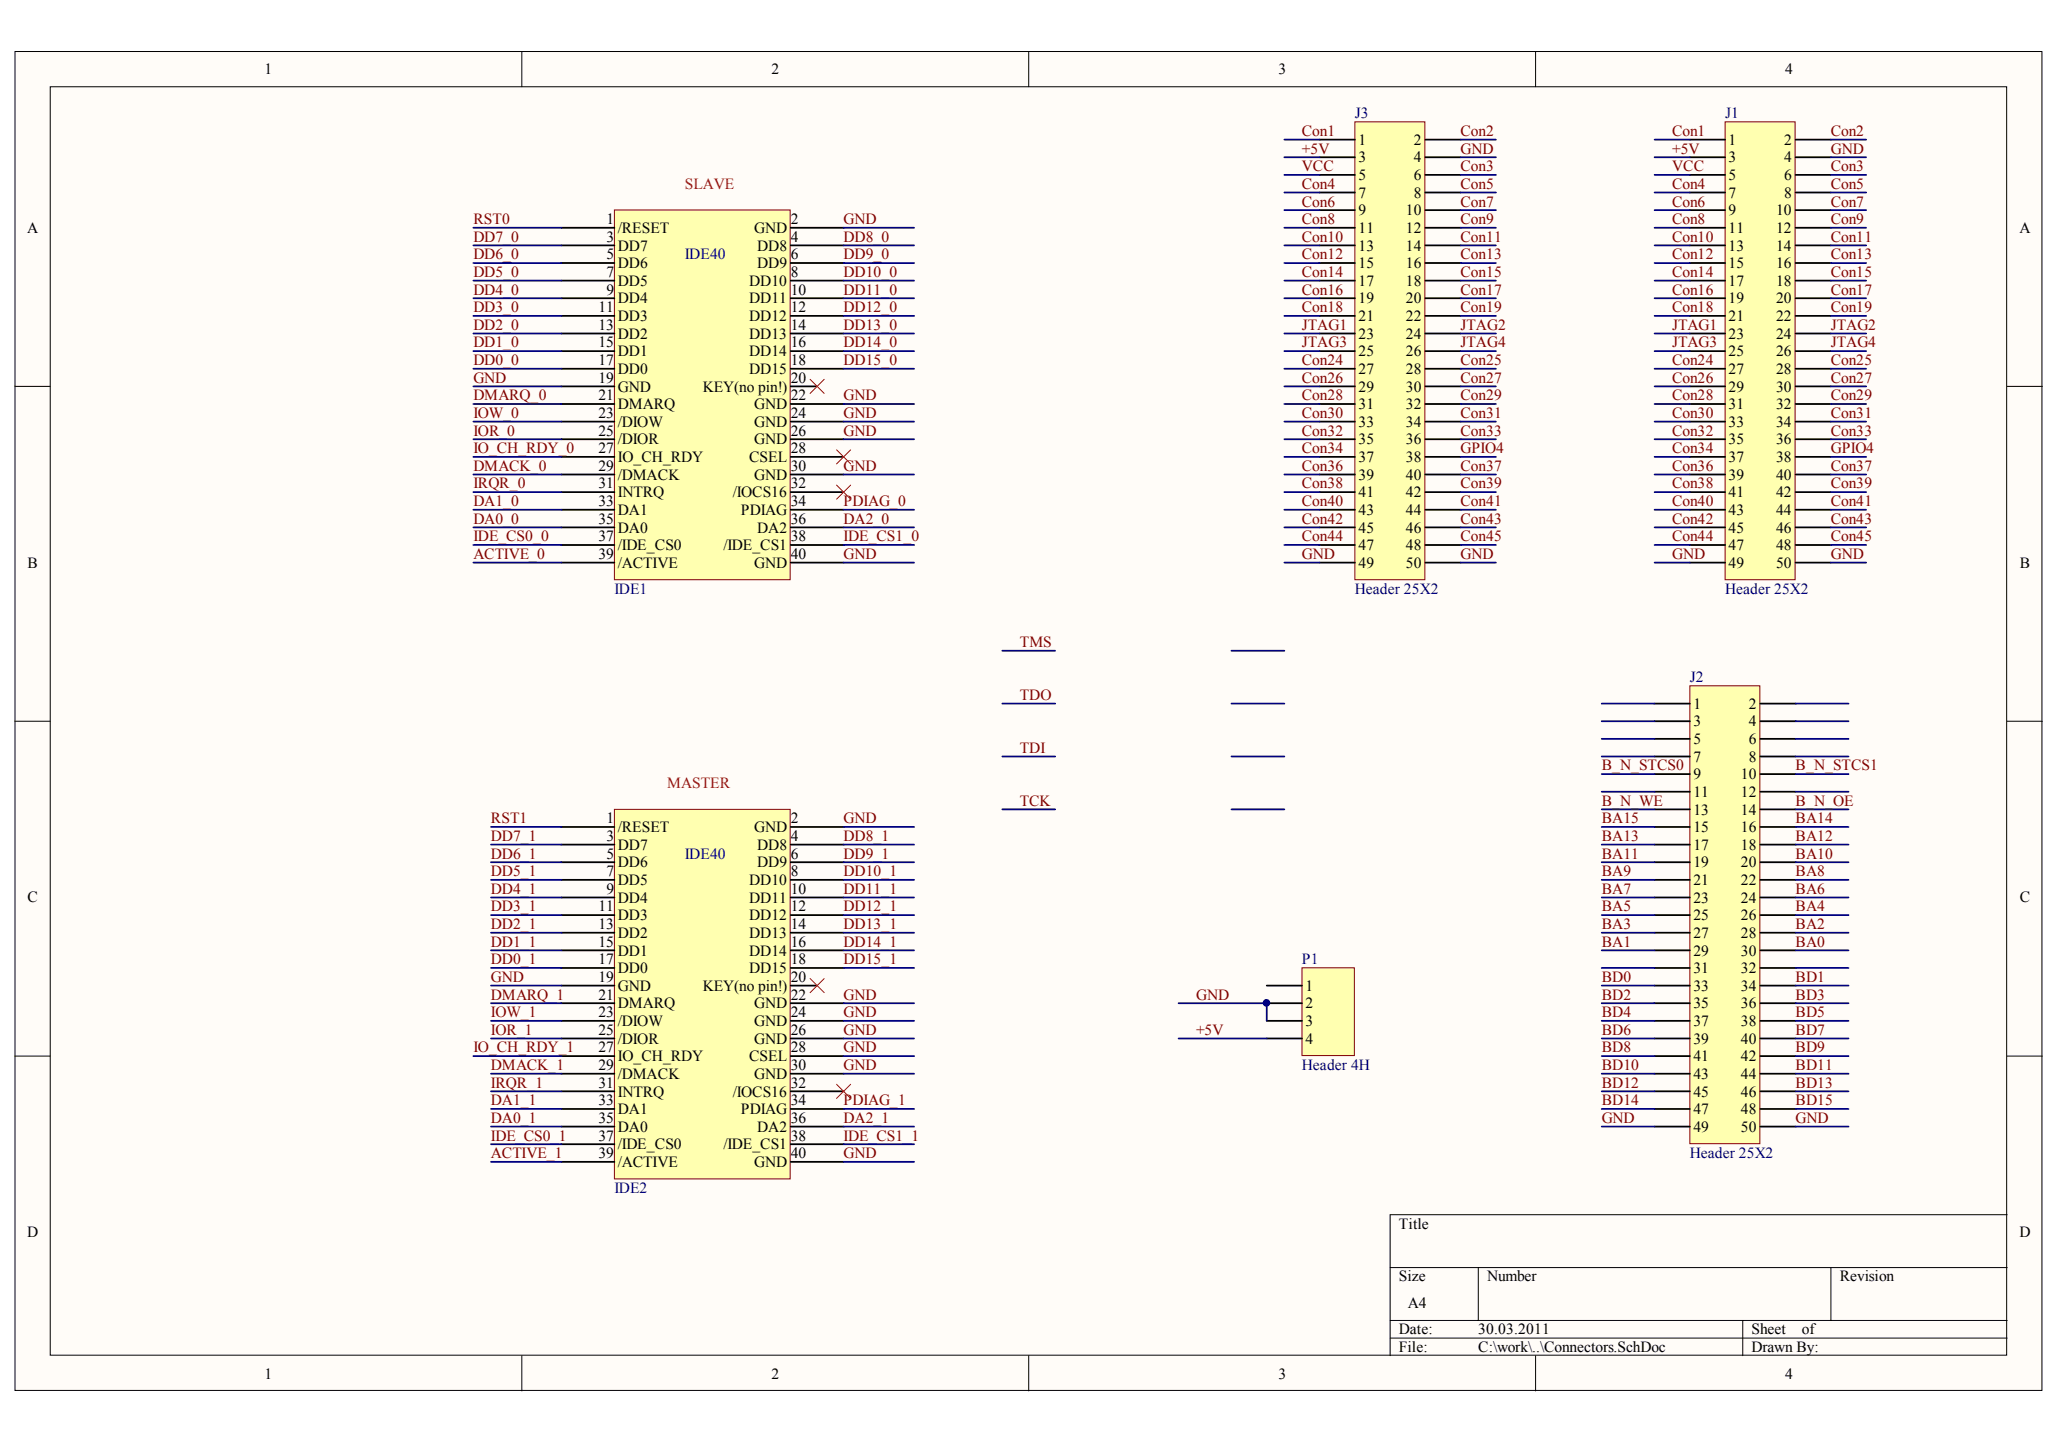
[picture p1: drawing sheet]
<svg xmlns="http://www.w3.org/2000/svg" width="291mm" height="204mm" viewBox="0 0 291 204" stroke-linecap="round" stroke-linejoin="round" font-family="sans-serif">
<g fill="#fffcf8" stroke="#000" stroke-width=".14">
<path d="M2.1 7.3h286v188.9h-286z"/>
<path d="M7.1 12.2h276v179h-276z"/>
</g>
<g fill="none" stroke="#000" stroke-width=".14">
<path d="M73.6 7.3v4.9M145.1 7.3v4.9M216.6 7.3v4.9M2.1 54.5h5M283.2 54.5h4.9M2.1 101.8h5M283.2 101.8h4.9M2.1 149h5M283.2 149h4.9M196.1 178.9h87.1M208.6 178.9v7.4M258.3 178.9v7.4"/>
<path d="M283.2 171.4h-87.1v19.9M73.6 191.3v5M145.1 191.3v5M196.1 186.3h87.1M196.1 188.8h87.1M216.6 191.3v5M245.9 186.3v5"/>
</g>
<path d="M86.7 114.2h24.8v52.2h-24.8z" fill="#ffffb0" stroke="#800000" stroke-width=".14"/>
<g fill="none" stroke="#000" stroke-width=".25">
<path d="M79.2 116.7h7.5M79.2 119.2h7.5M111.6 116.7h7.4M111.6 119.2h7.4M79.2 121.7h7.5M79.2 124.2h7.5M79.2 126.6h7.5M79.2 129.1h7.5M79.2 131.6h7.5M79.2 134.1h7.5M79.2 136.6h7.5M79.2 139.1h7.5"/>
<path d="M111.6 121.7h7.4M111.6 124.2h7.4M111.6 126.6h7.4M111.6 129.1h7.4M111.6 131.6h7.4M111.6 134.1h7.4M111.6 136.6h7.4M111.6 139.1h3.7M79.2 141.6h7.5M79.2 144.1h7.5M79.2 146.5h7.5M79.2 149h7.5"/>
<path d="M79.2 151.5h7.5M79.2 154h7.5M79.2 156.5h7.5M79.2 159h7.5M111.6 141.6h7.4M111.6 144.1h7.4M111.6 146.5h7.4M111.6 149h7.4M111.6 151.5h7.4M111.6 154h7.4M111.6 156.5h7.4M111.6 159h7.4"/>
<path d="M79.2 161.5h7.5M79.2 163.9h7.5M111.6 161.5h7.4M111.6 163.9h7.4"/>
</g>
<path d="M86.7 29.6h24.8v52.2h-24.8z" fill="#ffffb0" stroke="#800000" stroke-width=".14"/>
<g fill="none" stroke="#000" stroke-width=".25">
<path d="M79.2 32.1h7.5M79.2 34.6h7.5M79.2 37.1h7.5M79.2 39.6h7.5M111.6 32.1h7.4M111.6 34.6h7.4M111.6 37.1h7.4M111.6 39.6h7.4M79.2 42.1h7.5M79.2 44.6h7.5M79.2 47.1h7.5M79.2 49.5h7.5"/>
<path d="M79.2 52h7.5M79.2 54.5h7.5M79.2 57h7.5M79.2 59.5h7.5M111.6 42.1h7.4M111.6 44.6h7.4M111.6 47.1h7.4M111.6 49.5h7.4M111.6 52h7.4M111.6 54.5h3.7M111.6 57h7.4M111.6 59.5h7.4"/>
<path d="M79.2 62h7.5M79.2 64.5h7.5M79.2 67h7.5M79.2 69.4h7.5M79.2 71.9h7.5M79.2 74.4h7.5M79.2 76.9h7.5M79.2 79.4h7.5M111.6 62h7.4M111.6 64.5h7.4M111.6 67h7.4M111.6 69.4h7.4"/>
<path d="M111.6 71.9h7.4M111.6 74.4h7.4M111.6 76.9h7.4M111.6 79.4h7.4"/>
</g>
<path d="M243.4 17.2h9.8v64.6h-9.8z" fill="#ffffb0" stroke="#800000" stroke-width=".14"/>
<g fill="none" stroke="#000" stroke-width=".25">
<path d="M238.4 19.7h5M253.3 19.7h5M238.4 22.2h5M238.4 24.7h5M238.4 27.2h5M238.4 29.7h5M238.4 32.1h5M238.4 34.6h5M238.4 37.1h5M238.4 39.6h5M253.3 22.2h5M253.3 24.7h5"/>
<path d="M253.3 27.2h5M253.3 29.7h5M253.3 32.1h5M253.3 34.6h5M253.3 37.1h5M253.3 39.6h5M238.4 42.1h5M238.4 44.6h5M238.4 47.1h5M238.4 49.5h5M238.4 52h5M238.4 54.5h5"/>
<path d="M238.4 57h5M238.4 59.5h5M253.3 42.1h5M253.3 44.6h5M253.3 47.1h5M253.3 49.5h5M253.3 52h5M253.3 54.5h5M253.3 57h5M253.3 59.5h5M238.4 62h5M238.4 64.5h5"/>
<path d="M238.4 67h5M238.4 69.4h5M238.4 71.9h5M238.4 74.4h5M238.4 76.9h5M238.4 79.4h5M253.3 62h5M253.3 64.5h5M253.3 67h5M253.3 69.4h5M253.3 71.9h5M253.3 74.4h5"/>
<path d="M253.3 76.9h5M253.3 79.4h5"/>
</g>
<path d="M238.4 96.8h9.9v64.6h-9.9z" fill="#ffffb0" stroke="#800000" stroke-width=".14"/>
<g fill="none" stroke="#000" stroke-width=".25">
<path d="M233.4 99.3h5M248.3 99.3h5M233.4 101.8h5M233.4 104.3h5M233.4 106.7h5M233.4 109.2h5M233.4 111.7h5M233.4 114.2h5M233.4 116.7h5M233.4 119.2h5M248.3 101.8h5M248.3 104.3h5"/>
<path d="M248.3 106.7h5M248.3 109.2h5M248.3 111.7h5M248.3 114.2h5M248.3 116.7h5M248.3 119.2h5M233.4 121.7h5M233.4 124.2h5M233.4 126.6h5M233.4 129.1h5M233.4 131.6h5M233.4 134.1h5"/>
<path d="M233.4 136.6h5M233.4 139.1h5M248.3 121.7h5M248.3 124.2h5M248.3 126.6h5M248.3 129.1h5M248.3 131.6h5M248.3 134.1h5M248.3 136.6h5M248.3 139.1h5M233.4 141.6h5M233.4 144.1h5"/>
<path d="M233.4 146.5h5M233.4 149h5M233.4 151.5h5M233.4 154h5M233.4 156.5h5M233.4 159h5M248.3 141.6h5M248.3 144.1h5M248.3 146.5h5M248.3 149h5M248.3 151.5h5M248.3 154h5"/>
<path d="M248.3 156.5h5M248.3 159h5"/>
</g>
<g fill="none" stroke="#000080" stroke-width=".25">
<path d="M233.4 19.7h5M258.3 19.7h5M66.8 32.1h12.4M66.8 34.6h12.4M66.8 37.1h12.4M66.8 39.6h12.4M119 32.1h10M119 34.6h10M119 37.1h10M119 39.6h10M233.4 22.2h5M233.4 24.7h5"/>
<path d="M233.4 27.2h5M233.4 29.7h5M233.4 32.1h5M233.4 34.6h5M233.4 37.1h5M233.4 39.6h5M258.3 22.2h5M258.3 24.7h5M258.3 27.2h5M258.3 29.7h5M258.3 32.1h5M258.3 34.6h5"/>
<path d="M258.3 37.1h5M258.3 39.6h5M66.8 42.1h12.4M66.8 44.6h12.4M66.8 47.1h12.4M66.8 49.5h12.4M66.8 52h12.4M66.8 54.5h12.4M66.8 57h12.4M66.8 59.5h12.4M119 42.1h10M119 44.6h10"/>
<path d="M119 49.5h10M119 57h10M233.4 42.1h5M233.4 44.6h5M233.4 47.1h5M233.4 49.5h5M233.4 52h5M233.4 54.5h5M233.4 57h5M233.4 59.5h5M258.3 42.1h5M258.3 44.6h5"/>
<path d="M258.3 47.1h5M258.3 49.5h5M258.3 52h5M258.3 54.5h5M258.3 57h5M258.3 59.5h5M66.8 62h12.4M66.8 64.5h12.4M66.8 67h12.4M66.8 69.4h12.4M66.8 71.9h12.4M66.8 74.4h12.4"/>
<path d="M66.8 76.9h12.4M119 62h10M119 67h10M119 71.9h10M119 74.4h10M119 76.9h10M233.4 62h5M233.4 64.5h5M233.4 67h5M233.4 69.4h5M233.4 71.9h5M233.4 74.4h5"/>
<path d="M233.4 76.9h5M233.4 79.4h5M258.3 62h5M258.3 64.5h5M258.3 67h5M258.3 69.4h5M258.3 71.9h5M258.3 74.4h5M258.3 76.9h5M258.3 79.4h5M226 99.3h7.4M253.3 99.3h7.5"/>
<path d="M69.3 116.7h9.9M69.3 119.2h9.9M119 116.7h10M119 119.2h10M226 101.8h7.4M226 104.3h7.4M226 106.7h7.4M226 109.2h7.4M226 111.7h7.4M226 114.2h7.4M226 116.7h7.4M226 119.2h7.4"/>
<path d="M253.3 101.8h7.5M253.3 104.3h7.5M253.3 106.7h7.5M253.3 109.2h7.5M253.3 111.7h7.5M253.3 114.2h7.5M253.3 116.7h7.5M253.3 119.2h7.5M69.3 121.7h9.9M69.3 124.2h9.9M69.3 126.6h9.9M69.3 129.1h9.9"/>
<path d="M69.3 131.6h9.9M69.3 134.1h9.9M69.3 136.6h9.9M69.3 139.1h9.9M119 121.7h10M119 124.2h10M119 126.6h10M119 129.1h10M119 134.1h10M119 136.6h10M226 121.7h7.4M226 124.2h7.4"/>
<path d="M226 126.6h7.4M226 129.1h7.4M226 131.6h7.4M226 134.1h7.4M226 136.6h7.4M226 139.1h7.4M253.3 121.7h7.5M253.3 124.2h7.5M253.3 126.6h7.5M253.3 129.1h7.5M253.3 131.6h7.5M253.3 134.1h7.5"/>
<path d="M253.3 136.6h7.5M253.3 139.1h7.5M66.8 149h12.4M69.3 141.6h9.9M69.3 144.1h9.9M69.3 146.5h9.9M69.3 151.5h9.9M69.3 154h9.9M69.3 156.5h9.9M69.3 159h9.9M119 141.6h10M119 146.5h10"/>
<path d="M119 149h10M119 151.5h10M119 156.5h10M119 159h10M226 141.6h7.4M226 144.1h7.4M226 146.5h7.4M226 149h7.4M226 151.5h7.4M226 154h7.4M226 156.5h7.4M226 159h7.4"/>
<path d="M253.3 141.6h7.5M253.3 144.1h7.5M253.3 146.5h7.5M253.3 149h7.5M253.3 151.5h7.5M253.3 154h7.5M253.3 156.5h7.5M253.3 159h7.5M69.3 161.5h9.9M119 161.5h10"/>
</g>
<path d="M118 68.4l2 2M120 68.4l-2 2" fill="none" stroke="#f00" stroke-width=".14"/>
<path d="M191.1 17.2h9.9v64.6h-9.9z" fill="#ffffb0" stroke="#800000" stroke-width=".14"/>
<g fill="none" stroke="#000" stroke-width=".25">
<path d="M186.2 19.7h4.9M201.1 19.7h5M186.2 22.2h4.9M186.2 24.7h4.9M186.2 27.2h4.9M186.2 29.7h4.9M186.2 32.1h4.9M186.2 34.6h4.9M186.2 37.1h4.9M186.2 39.6h4.9M201.1 22.2h5M201.1 24.7h5"/>
<path d="M201.1 27.2h5M201.1 29.7h5M201.1 32.1h5M201.1 34.6h5M201.1 37.1h5M201.1 39.6h5M186.2 42.1h4.9M186.2 44.6h4.9M186.2 47.1h4.9M186.2 49.5h4.9M186.2 52h4.9M186.2 54.5h4.9"/>
<path d="M186.2 57h4.9M186.2 59.5h4.9M201.1 42.1h5M201.1 44.6h5M201.1 47.1h5M201.1 49.5h5M201.1 52h5M201.1 54.5h5M201.1 57h5M201.1 59.5h5M186.2 62h4.9M186.2 64.5h4.9"/>
<path d="M186.2 67h4.9M186.2 69.4h4.9M186.2 71.9h4.9M186.2 74.4h4.9M186.2 76.9h4.9M186.2 79.4h4.9M201.1 62h5M201.1 64.5h5M201.1 67h5M201.1 69.4h5M201.1 71.9h5M201.1 74.4h5"/>
<path d="M201.1 76.9h5M201.1 79.4h5"/>
</g>
<g fill="none" stroke="#000080" stroke-width=".25">
<path d="M181.2 19.7h5M206.1 19.7h4.9M181.2 22.2h5M181.2 24.7h5M181.2 27.2h5M181.2 29.7h5M181.2 32.1h5M181.2 34.6h5M181.2 37.1h5M181.2 39.6h5M206.1 22.2h4.9M206.1 24.7h4.9"/>
<path d="M206.1 27.2h4.9M206.1 29.7h4.9M206.1 32.1h4.9M206.1 34.6h4.9M206.1 37.1h4.9M206.1 39.6h4.9M119 47.1h10M119 52h10M119 59.5h10M181.2 42.1h5M181.2 44.6h5M181.2 47.1h5"/>
<path d="M181.2 49.5h5M181.2 52h5M181.2 54.5h5M181.2 57h5M181.2 59.5h5M206.1 42.1h4.9M206.1 44.6h4.9M206.1 47.1h4.9M206.1 49.5h4.9M206.1 52h4.9M206.1 54.5h4.9M206.1 57h4.9"/>
<path d="M206.1 59.5h4.9M66.8 79.4h12.4M119 79.4h10M181.2 62h5M181.2 64.5h5M181.2 67h5M181.2 69.4h5M181.2 71.9h5M181.2 74.4h5M181.2 76.9h5M181.2 79.4h5M206.1 62h4.9"/>
<path d="M206.1 64.5h4.9M206.1 67h4.9M206.1 69.4h4.9M206.1 71.9h4.9M206.1 74.4h4.9M206.1 76.9h4.9M206.1 79.4h4.9M141.4 91.8h7.5M141.4 99.3h7.5M173.7 91.8h7.5M173.7 99.3h7.5M141.4 106.7h7.5"/>
<path d="M141.4 114.2h7.5M173.7 106.7h7.5M173.7 114.2h7.5M119 131.6h10M119 144.1h10M69.3 163.9h9.9M119 163.9h10"/>
</g>
<path d="M114.3 53.5l2 2M116.3 53.5l-2 2M118 63.5l2 2M120 63.5l-2 2M114.3 138.1l2 2M116.3 138.1l-2 2M118 153l2 2M120 153l-2 2" fill="none" stroke="#f00" stroke-width=".14"/>
<path d="M183.7 136.6h7.4v12.4h-7.4z" fill="#ffffb0" stroke="#800000" stroke-width=".14"/>
<path d="M178.7 139.1h5M178.7 141.6h5M178.7 144.1h5M178.7 146.5h5" fill="none" stroke="#000" stroke-width=".25"/>
<path d="M166.3 141.6h12.4v2.5M166.3 146.5h12.4" fill="none" stroke="#000080" stroke-width=".25"/>
<circle cx="178.7" cy="141.5" r=".47" fill="#000080" stroke="#000080" stroke-width=".14"/>
<g font-size="2.2">
<text x="37.3" y="10.5">1</text>
<text x="108.8" y="10.5">2</text>
<text x="180.3" y="10.5">3</text>
<text x="251.9" y="10.5">4</text>
<text x="191.6" y="20.4">1</text>
<text x="191.6" y="22.9">3</text>
<text x="199.5" y="20.4">2</text>
<text x="199.5" y="22.9">4</text>
<text x="243.9" y="20.4">1</text>
<text x="243.9" y="22.9">3</text>
<text x="251.7" y="20.4">2</text>
<text x="251.7" y="22.9">4</text>
<text x="191.6" y="25.4">5</text>
<text x="191.6" y="27.9">7</text>
<text x="199.5" y="25.4">6</text>
<text x="199.5" y="27.9">8</text>
<text x="243.9" y="25.4">5</text>
<text x="243.9" y="27.9">7</text>
<text x="251.7" y="25.4">6</text>
<text x="251.7" y="27.9">8</text>
<text x="3.8" y="32.8">A</text>
<text x="85.6" y="31.6">1</text>
<text x="85.6" y="34.1">3</text>
<text x="87.2" y="32.9">/RESET</text>
<text x="87.2" y="35.4">DD7</text>
<text x="106.4" y="32.9">GND</text>
<text x="106.8" y="35.4">DD8</text>
<text x="111.6" y="31.6">2</text>
<text x="111.6" y="34.1">4</text>
<text x="191.6" y="30.4">9</text>
<text x="191.6" y="32.9">11</text>
<text x="191.6" y="35.4">13</text>
<text x="198.3" y="30.4">10</text>
<text x="198.3" y="32.9">12</text>
<text x="198.3" y="35.4">14</text>
<text x="243.9" y="30.4">9</text>
<text x="243.9" y="32.9">11</text>
<text x="243.9" y="35.4">13</text>
<text x="250.6" y="30.4">10</text>
<text x="250.6" y="32.9">12</text>
<text x="250.6" y="35.4">14</text>
<text x="284.9" y="32.8">A</text>
<text x="85.6" y="36.6">5</text>
<text x="85.6" y="41.6">9</text>
<text x="85.6" y="39.1">7</text>
<text x="87.2" y="37.8">DD6</text>
<text x="87.2" y="40.3">DD5</text>
<text x="105.7" y="40.3">DD10</text>
<text x="106.8" y="37.8">DD9</text>
<text x="111.6" y="36.6">6</text>
<text x="111.6" y="39.1">8</text>
<text x="111.6" y="41.6">10</text>
<text x="191.6" y="37.8">15</text>
<text x="191.6" y="40.3">17</text>
<text x="198.3" y="37.8">16</text>
<text x="198.3" y="40.3">18</text>
<text x="243.9" y="37.8">15</text>
<text x="243.9" y="40.3">17</text>
<text x="250.6" y="37.8">16</text>
<text x="250.6" y="40.3">18</text>
<text x="84.4" y="44.1">11</text>
<text x="84.4" y="46.5">13</text>
<text x="87.2" y="42.8">DD4</text>
<text x="87.2" y="45.3">DD3</text>
<text x="87.2" y="47.8">DD2</text>
<text x="105.7" y="42.8">DD11</text>
<text x="105.7" y="45.3">DD12</text>
<text x="105.7" y="47.8">DD13</text>
<text x="111.6" y="44.1">12</text>
<text x="111.6" y="46.5">14</text>
<text x="191.6" y="42.8">19</text>
<text x="191.6" y="45.3">21</text>
<text x="191.6" y="47.8">23</text>
<text x="198.3" y="42.8">20</text>
<text x="198.3" y="45.3">22</text>
<text x="198.3" y="47.8">24</text>
<text x="243.9" y="42.8">19</text>
<text x="243.9" y="45.3">21</text>
<text x="243.9" y="47.8">23</text>
<text x="250.6" y="42.8">20</text>
<text x="250.6" y="45.3">22</text>
<text x="250.6" y="47.8">24</text>
<text x="84.4" y="49">15</text>
<text x="84.4" y="51.5">17</text>
<text x="87.2" y="50.3">DD1</text>
<text x="87.2" y="52.8">DD0</text>
<text x="105.7" y="50.3">DD14</text>
<text x="105.7" y="52.8">DD15</text>
<text x="111.6" y="49">16</text>
<text x="111.6" y="51.5">18</text>
<text x="191.6" y="50.3">25</text>
<text x="191.6" y="52.8">27</text>
<text x="198.3" y="50.3">26</text>
<text x="198.3" y="52.8">28</text>
<text x="243.9" y="50.3">25</text>
<text x="243.9" y="52.8">27</text>
<text x="250.6" y="50.3">26</text>
<text x="250.6" y="52.8">28</text>
<text x="84.4" y="54">19</text>
<text x="84.4" y="56.5">21</text>
<text x="84.4" y="59">23</text>
<text x="87.2" y="55.3">GND</text>
<text x="87.2" y="57.7">DMARQ</text>
<text x="99.2" y="55.3">KEY(no pin!)</text>
<text x="106.4" y="57.7">GND</text>
<text x="111.6" y="54">20</text>
<text x="111.6" y="56.5">22</text>
<text x="111.6" y="59">24</text>
<text x="191.6" y="55.3">29</text>
<text x="191.6" y="57.7">31</text>
<text x="198.3" y="55.3">30</text>
<text x="198.3" y="57.7">32</text>
<text x="243.9" y="55.3">29</text>
<text x="243.9" y="57.7">31</text>
<text x="250.6" y="55.3">30</text>
<text x="250.6" y="57.7">32</text>
<text x="84.4" y="61.5">25</text>
<text x="84.4" y="64">27</text>
<text x="87.2" y="60.2">/DIOW</text>
<text x="87.2" y="62.7">/DIOR</text>
<text x="87.2" y="65.2">IO_CH_RDY</text>
<text x="105.7" y="65.2">CSEL</text>
<text x="106.4" y="60.2">GND</text>
<text x="106.4" y="62.7">GND</text>
<text x="111.6" y="61.5">26</text>
<text x="111.6" y="64">28</text>
<text x="191.6" y="60.2">33</text>
<text x="191.6" y="62.7">35</text>
<text x="191.6" y="65.2">37</text>
<text x="198.3" y="60.2">34</text>
<text x="198.3" y="62.7">36</text>
<text x="198.3" y="65.2">38</text>
<text x="243.9" y="60.2">33</text>
<text x="243.9" y="62.7">35</text>
<text x="243.9" y="65.2">37</text>
<text x="250.6" y="60.2">34</text>
<text x="250.6" y="62.7">36</text>
<text x="250.6" y="65.2">38</text>
<text x="84.4" y="66.4">29</text>
<text x="84.4" y="68.9">31</text>
<text x="84.4" y="71.4">33</text>
<text x="87.2" y="67.7">/DMACK</text>
<text x="87.2" y="70.2">INTRQ</text>
<text x="103.4" y="70.2">/IOCS16</text>
<text x="106.4" y="67.7">GND</text>
<text x="111.6" y="66.4">30</text>
<text x="111.6" y="68.9">32</text>
<text x="111.6" y="71.4">34</text>
<text x="191.6" y="67.7">39</text>
<text x="191.6" y="70.2">41</text>
<text x="198.3" y="67.7">40</text>
<text x="198.3" y="70.2">42</text>
<text x="243.9" y="67.7">39</text>
<text x="243.9" y="70.2">41</text>
<text x="250.6" y="67.7">40</text>
<text x="250.6" y="70.2">42</text>
<text x="84.4" y="73.9">35</text>
<text x="84.4" y="76.4">37</text>
<text x="87.2" y="72.7">DA1</text>
<text x="87.2" y="75.1">DA0</text>
<text x="87.2" y="77.6">/IDE_CS0</text>
<text x="102" y="77.6">/IDE_CS1</text>
<text x="104.5" y="72.7">PDIAG</text>
<text x="106.8" y="75.1">DA2</text>
<text x="111.6" y="73.9">36</text>
<text x="111.6" y="76.4">38</text>
<text x="191.6" y="72.7">43</text>
<text x="191.6" y="75.1">45</text>
<text x="191.6" y="77.6">47</text>
<text x="198.3" y="72.7">44</text>
<text x="198.3" y="75.1">46</text>
<text x="198.3" y="77.6">48</text>
<text x="243.9" y="72.7">43</text>
<text x="243.9" y="75.1">45</text>
<text x="243.9" y="77.6">47</text>
<text x="250.6" y="72.7">44</text>
<text x="250.6" y="75.1">46</text>
<text x="250.6" y="77.6">48</text>
<text x="3.9" y="80.1">B</text>
<text x="84.4" y="78.9">39</text>
<text x="87.2" y="80.1">/ACTIVE</text>
<text x="106.4" y="80.1">GND</text>
<text x="111.6" y="78.9">40</text>
<text x="191.6" y="80.1">49</text>
<text x="198.3" y="80.1">50</text>
<text x="243.9" y="80.1">49</text>
<text x="250.6" y="80.1">50</text>
<text x="284.9" y="80.1">B</text>
<text x="238.9" y="100">1</text>
<text x="246.7" y="100">2</text>
<text x="238.9" y="102.5">3</text>
<text x="238.9" y="105">5</text>
<text x="238.9" y="107.5">7</text>
<text x="246.7" y="102.5">4</text>
<text x="246.7" y="105">6</text>
<text x="246.7" y="107.5">8</text>
<text x="238.9" y="110">9</text>
<text x="238.9" y="112.5">11</text>
<text x="245.6" y="110">10</text>
<text x="245.6" y="112.5">12</text>
<text x="85.6" y="116.2">1</text>
<text x="85.6" y="118.7">3</text>
<text x="87.2" y="117.4">/RESET</text>
<text x="87.2" y="119.9">DD7</text>
<text x="106.4" y="117.4">GND</text>
<text x="106.8" y="119.9">DD8</text>
<text x="111.6" y="116.2">2</text>
<text x="111.6" y="118.7">4</text>
<text x="238.9" y="114.9">13</text>
<text x="238.9" y="117.4">15</text>
<text x="238.9" y="119.9">17</text>
<text x="245.6" y="114.9">14</text>
<text x="245.6" y="117.4">16</text>
<text x="245.6" y="119.9">18</text>
<text x="85.6" y="121.2">5</text>
<text x="85.6" y="123.6">7</text>
<text x="87.2" y="122.4">DD6</text>
<text x="87.2" y="124.9">DD5</text>
<text x="105.7" y="124.9">DD10</text>
<text x="106.8" y="122.4">DD9</text>
<text x="111.6" y="121.2">6</text>
<text x="111.6" y="123.6">8</text>
<text x="238.9" y="122.4">19</text>
<text x="238.9" y="124.9">21</text>
<text x="245.6" y="122.4">20</text>
<text x="245.6" y="124.9">22</text>
<text x="3.9" y="127.4">C</text>
<text x="84.4" y="128.6">11</text>
<text x="84.4" y="131.1">13</text>
<text x="85.6" y="126.1">9</text>
<text x="87.2" y="127.4">DD4</text>
<text x="87.2" y="129.9">DD3</text>
<text x="105.7" y="127.4">DD11</text>
<text x="105.7" y="129.9">DD12</text>
<text x="111.6" y="126.1">10</text>
<text x="111.6" y="128.6">12</text>
<text x="111.6" y="131.1">14</text>
<text x="238.9" y="127.4">23</text>
<text x="238.9" y="129.9">25</text>
<text x="245.6" y="127.4">24</text>
<text x="245.6" y="129.9">26</text>
<text x="284.9" y="127.4">C</text>
<text x="84.4" y="133.6">15</text>
<text x="84.4" y="136.1">17</text>
<text x="87.2" y="132.3">DD2</text>
<text x="87.2" y="134.8">DD1</text>
<text x="87.2" y="137.3">DD0</text>
<text x="105.7" y="132.3">DD13</text>
<text x="105.7" y="134.8">DD14</text>
<text x="105.7" y="137.3">DD15</text>
<text x="111.6" y="133.6">16</text>
<text x="111.6" y="136.1">18</text>
<text x="238.9" y="132.3">27</text>
<text x="238.9" y="134.8">29</text>
<text x="238.9" y="137.3">31</text>
<text x="245.6" y="132.3">28</text>
<text x="245.6" y="134.8">30</text>
<text x="245.6" y="137.3">32</text>
<text x="84.4" y="138.6">19</text>
<text x="84.4" y="141.1">21</text>
<text x="84.4" y="143.5">23</text>
<text x="87.2" y="139.8">GND</text>
<text x="87.2" y="142.3">DMARQ</text>
<text x="99.2" y="139.8">KEY(no pin!)</text>
<text x="106.4" y="142.3">GND</text>
<text x="111.6" y="138.6">20</text>
<text x="111.6" y="141.1">22</text>
<text x="111.6" y="143.5">24</text>
<text x="184.2" y="139.8">1</text>
<text x="184.2" y="142.3">2</text>
<text x="238.9" y="139.8">33</text>
<text x="238.9" y="142.3">35</text>
<text x="245.6" y="139.8">34</text>
<text x="245.6" y="142.3">36</text>
<text x="84.4" y="146">25</text>
<text x="84.4" y="148.5">27</text>
<text x="87.2" y="144.8">/DIOW</text>
<text x="87.2" y="147.3">/DIOR</text>
<text x="87.2" y="149.8">IO_CH_RDY</text>
<text x="105.7" y="149.8">CSEL</text>
<text x="106.4" y="144.8">GND</text>
<text x="106.4" y="147.3">GND</text>
<text x="111.6" y="146">26</text>
<text x="111.6" y="148.5">28</text>
<text x="184.2" y="144.8">3</text>
<text x="184.2" y="147.3">4</text>
<text x="238.9" y="144.8">37</text>
<text x="238.9" y="147.3">39</text>
<text x="238.9" y="149.8">41</text>
<text x="245.6" y="144.8">38</text>
<text x="245.6" y="147.3">40</text>
<text x="245.6" y="149.8">42</text>
<text x="84.4" y="151">29</text>
<text x="84.4" y="153.5">31</text>
<text x="84.4" y="156">33</text>
<text x="87.2" y="152.2">/DMACK</text>
<text x="87.2" y="154.7">INTRQ</text>
<text x="103.4" y="154.7">/IOCS16</text>
<text x="106.4" y="152.2">GND</text>
<text x="111.6" y="151">30</text>
<text x="111.6" y="153.5">32</text>
<text x="111.6" y="156">34</text>
<text x="238.9" y="152.2">43</text>
<text x="238.9" y="154.7">45</text>
<text x="245.6" y="152.2">44</text>
<text x="245.6" y="154.7">46</text>
<text x="84.4" y="158.5">35</text>
<text x="84.4" y="160.9">37</text>
<text x="87.2" y="157.2">DA1</text>
<text x="87.2" y="159.7">DA0</text>
<text x="104.5" y="157.2">PDIAG</text>
<text x="106.8" y="159.7">DA2</text>
<text x="111.6" y="158.5">36</text>
<text x="111.6" y="160.9">38</text>
<text x="238.9" y="157.2">47</text>
<text x="238.9" y="159.7">49</text>
<text x="245.6" y="157.2">48</text>
<text x="245.6" y="159.7">50</text>
<text x="84.4" y="163.4">39</text>
<text x="87.2" y="162.2">/IDE_CS0</text>
<text x="87.2" y="164.7">/ACTIVE</text>
<text x="102" y="162.2">/IDE_CS1</text>
<text x="106.4" y="164.7">GND</text>
<text x="111.6" y="163.4">40</text>
<text x="197.4" y="173.4">Title</text>
<text x="3.8" y="174.6">D</text>
<text x="284.9" y="174.6">D</text>
<text x="197.4" y="180.8">Size</text>
<text x="198.6" y="184.6">A4</text>
<text x="209.8" y="180.8">Number</text>
<text x="259.5" y="180.8">Revision</text>
<text x="197.4" y="188.3">Date:</text>
<text x="197.4" y="190.8">File:</text>
<text x="208.6" y="188.3">30.03.2011</text>
<text x="208.6" y="190.8">C:\work\..\Connectors.SchDoc</text>
<text x="247.1" y="188.3">Sheet</text>
<text x="247.1" y="190.8">Drawn By:</text>
<text x="254.2" y="188.3">of</text>
<text x="37.3" y="194.5">1</text>
<text x="108.8" y="194.5">2</text>
<text x="180.3" y="194.5">3</text>
<text x="251.9" y="194.5">4</text>
</g>
<g font-size="2.2" fill="#000080">
<text x="191.1" y="16.7">J3</text>
<text x="243.4" y="16.7">J1</text>
<text x="96.6" y="36.6">IDE40</text>
<text x="86.7" y="83.9">IDE1</text>
<text x="191.1" y="83.9">Header 25X2</text>
<text x="243.4" y="83.9">Header 25X2</text>
<text x="238.4" y="96.3">J2</text>
<text x="96.6" y="121.2">IDE40</text>
<text x="183.7" y="136.1">P1</text>
<text x="183.7" y="151">Header 4H</text>
<text x="238.4" y="163.4">Header 25X2</text>
<text x="86.7" y="168.4">IDE2</text>
</g>
<g font-size="2.2" fill="#800000">
<text x="183.7" y="21.7">+5V</text>
<text x="183.7" y="19.2">Con1</text>
<text x="206.1" y="21.7">GND</text>
<text x="206.1" y="19.2">Con2</text>
<text x="235.9" y="21.7">+5V</text>
<text x="235.9" y="19.2">Con1</text>
<text x="258.3" y="21.7">GND</text>
<text x="258.3" y="19.2">Con2</text>
<text x="183.7" y="24.2">VCC</text>
<text x="183.7" y="26.7">Con4</text>
<text x="183.7" y="29.1">Con6</text>
<text x="206.1" y="24.2">Con3</text>
<text x="206.1" y="26.7">Con5</text>
<text x="206.1" y="29.1">Con7</text>
<text x="235.9" y="24.2">VCC</text>
<text x="235.9" y="26.7">Con4</text>
<text x="235.9" y="29.1">Con6</text>
<text x="258.3" y="24.2">Con3</text>
<text x="258.3" y="26.7">Con5</text>
<text x="258.3" y="29.1">Con7</text>
<text x="66.8" y="31.6">RST0</text>
<text x="66.8" y="34.1">DD7_0</text>
<text x="119" y="31.6">GND</text>
<text x="119" y="34.1">DD8_0</text>
<text x="183.7" y="31.6">Con8</text>
<text x="183.7" y="34.1">Con10</text>
<text x="206.1" y="31.6">Con9</text>
<text x="206.1" y="34.1">Con11</text>
<text x="235.9" y="31.6">Con8</text>
<text x="235.9" y="34.1">Con10</text>
<text x="258.3" y="31.6">Con9</text>
<text x="258.3" y="34.1">Con11</text>
<text x="66.8" y="41.6">DD4_0</text>
<text x="66.8" y="39.1">DD5_0</text>
<text x="66.8" y="36.6">DD6_0</text>
<text x="119" y="36.6">DD9_0</text>
<text x="119" y="39.1">DD10_0</text>
<text x="119" y="41.6">DD11_0</text>
<text x="183.7" y="36.6">Con12</text>
<text x="183.7" y="39.1">Con14</text>
<text x="183.7" y="41.6">Con16</text>
<text x="206.1" y="36.6">Con13</text>
<text x="206.1" y="39.1">Con15</text>
<text x="206.1" y="41.6">Con17</text>
<text x="235.9" y="36.6">Con12</text>
<text x="235.9" y="39.1">Con14</text>
<text x="235.9" y="41.6">Con16</text>
<text x="258.3" y="36.6">Con13</text>
<text x="258.3" y="39.1">Con15</text>
<text x="258.3" y="41.6">Con17</text>
<text x="66.8" y="46.5">DD2_0</text>
<text x="66.8" y="44.1">DD3_0</text>
<text x="119" y="44.1">DD12_0</text>
<text x="119" y="46.5">DD13_0</text>
<text x="183.7" y="44.1">Con18</text>
<text x="183.7" y="46.5">JTAG1</text>
<text x="206.1" y="44.1">Con19</text>
<text x="206.1" y="46.5">JTAG2</text>
<text x="235.9" y="44.1">Con18</text>
<text x="235.9" y="46.5">JTAG1</text>
<text x="258.3" y="44.1">Con19</text>
<text x="258.3" y="46.5">JTAG2</text>
<text x="66.8" y="51.5">DD0_0</text>
<text x="66.8" y="49">DD1_0</text>
<text x="119" y="49">DD14_0</text>
<text x="119" y="51.5">DD15_0</text>
<text x="183.7" y="49">JTAG3</text>
<text x="183.7" y="51.5">Con24</text>
<text x="206.1" y="51.5">Con25</text>
<text x="206.1" y="49">JTAG4</text>
<text x="235.9" y="51.5">Con24</text>
<text x="235.9" y="49">JTAG3</text>
<text x="258.3" y="51.5">Con25</text>
<text x="258.3" y="49">JTAG4</text>
<text x="66.8" y="54">GND</text>
<text x="66.8" y="59">IOW_0</text>
<text x="66.8" y="56.5">DMARQ_0</text>
<text x="119" y="59">GND</text>
<text x="119" y="56.5">GND</text>
<text x="183.7" y="54">Con26</text>
<text x="183.7" y="56.5">Con28</text>
<text x="183.7" y="59">Con30</text>
<text x="206.1" y="54">Con27</text>
<text x="206.1" y="56.5">Con29</text>
<text x="206.1" y="59">Con31</text>
<text x="235.9" y="54">Con26</text>
<text x="235.9" y="56.5">Con28</text>
<text x="235.9" y="59">Con30</text>
<text x="258.3" y="54">Con27</text>
<text x="258.3" y="56.5">Con29</text>
<text x="258.3" y="59">Con31</text>
<text x="66.8" y="61.5">IOR_0</text>
<text x="66.8" y="64">IO_CH_RDY_0</text>
<text x="119" y="61.5">GND</text>
<text x="183.7" y="61.5">Con32</text>
<text x="183.7" y="64">Con34</text>
<text x="206.1" y="61.5">Con33</text>
<text x="206.1" y="64">GPIO4</text>
<text x="235.9" y="61.5">Con32</text>
<text x="235.9" y="64">Con34</text>
<text x="258.3" y="61.5">Con33</text>
<text x="258.3" y="64">GPIO4</text>
<text x="66.8" y="66.4">DMACK_0</text>
<text x="66.8" y="68.9">IRQR_0</text>
<text x="66.8" y="71.4">DA1_0</text>
<text x="119" y="66.4">GND</text>
<text x="119" y="71.4">PDIAG_0</text>
<text x="183.7" y="66.4">Con36</text>
<text x="183.7" y="68.9">Con38</text>
<text x="183.7" y="71.4">Con40</text>
<text x="206.1" y="66.4">Con37</text>
<text x="206.1" y="68.9">Con39</text>
<text x="206.1" y="71.4">Con41</text>
<text x="235.9" y="66.4">Con36</text>
<text x="235.9" y="68.9">Con38</text>
<text x="235.9" y="71.4">Con40</text>
<text x="258.3" y="66.4">Con37</text>
<text x="258.3" y="68.9">Con39</text>
<text x="258.3" y="71.4">Con41</text>
<text x="66.8" y="76.4">IDE_CS0_0</text>
<text x="66.8" y="73.9">DA0_0</text>
<text x="119" y="76.4">IDE_CS1_0</text>
<text x="119" y="73.9">DA2_0</text>
<text x="183.7" y="73.9">Con42</text>
<text x="183.7" y="76.4">Con44</text>
<text x="206.1" y="73.9">Con43</text>
<text x="206.1" y="76.4">Con45</text>
<text x="235.9" y="73.9">Con42</text>
<text x="235.9" y="76.4">Con44</text>
<text x="258.3" y="73.9">Con43</text>
<text x="258.3" y="76.4">Con45</text>
<text x="66.8" y="78.9">ACTIVE_0</text>
<text x="119" y="78.9">GND</text>
<text x="183.7" y="78.9">GND</text>
<text x="206.1" y="78.9">GND</text>
<text x="235.9" y="78.9">GND</text>
<text x="258.3" y="78.9">GND</text>
<text x="143.9" y="91.3">TMS</text>
<text x="143.9" y="98.8">TDO</text>
<text x="143.9" y="106.2">TDI</text>
<text x="143.9" y="113.7">TCK</text>
<text x="226" y="113.7">B_N_WE</text>
<text x="226" y="108.7">B_N_STCS0</text>
<text x="253.3" y="113.7">B_N_OE</text>
<text x="253.3" y="108.7">B_N_STCS1</text>
<text x="69.3" y="116.2">RST1</text>
<text x="69.3" y="118.7">DD7_1</text>
<text x="119" y="116.2">GND</text>
<text x="119" y="118.7">DD8_1</text>
<text x="226" y="116.2">BA15</text>
<text x="226" y="118.7">BA13</text>
<text x="253.3" y="118.7">BA12</text>
<text x="253.3" y="116.2">BA14</text>
<text x="69.3" y="123.6">DD5_1</text>
<text x="69.3" y="121.2">DD6_1</text>
<text x="119" y="121.2">DD9_1</text>
<text x="119" y="123.6">DD10_1</text>
<text x="226" y="121.2">BA11</text>
<text x="226" y="123.6">BA9</text>
<text x="253.3" y="123.6">BA8</text>
<text x="253.3" y="121.2">BA10</text>
<text x="69.3" y="131.1">DD2_1</text>
<text x="69.3" y="128.6">DD3_1</text>
<text x="69.3" y="126.1">DD4_1</text>
<text x="119" y="126.1">DD11_1</text>
<text x="119" y="128.6">DD12_1</text>
<text x="119" y="131.1">DD13_1</text>
<text x="226" y="126.1">BA7</text>
<text x="226" y="128.6">BA5</text>
<text x="226" y="131.1">BA3</text>
<text x="253.3" y="131.1">BA2</text>
<text x="253.3" y="128.6">BA4</text>
<text x="253.3" y="126.1">BA6</text>
<text x="69.3" y="136.1">DD0_1</text>
<text x="69.3" y="133.6">DD1_1</text>
<text x="119" y="133.6">DD14_1</text>
<text x="119" y="136.1">DD15_1</text>
<text x="226" y="133.6">BA1</text>
<text x="253.3" y="133.6">BA0</text>
<text x="69.3" y="138.6">GND</text>
<text x="69.3" y="141.1">DMARQ_1</text>
<text x="69.3" y="143.5">IOW_1</text>
<text x="119" y="143.5">GND</text>
<text x="119" y="141.1">GND</text>
<text x="168.8" y="141.1">GND</text>
<text x="226" y="138.6">BD0</text>
<text x="226" y="141.1">BD2</text>
<text x="226" y="143.5">BD4</text>
<text x="253.3" y="143.5">BD5</text>
<text x="253.3" y="141.1">BD3</text>
<text x="253.3" y="138.6">BD1</text>
<text x="66.8" y="148.5">IO_CH_RDY_1</text>
<text x="69.3" y="146">IOR_1</text>
<text x="119" y="148.5">GND</text>
<text x="119" y="146">GND</text>
<text x="168.8" y="146">+5V</text>
<text x="226" y="146">BD6</text>
<text x="226" y="148.5">BD8</text>
<text x="253.3" y="146">BD7</text>
<text x="253.3" y="148.5">BD9</text>
<text x="69.3" y="151">DMACK_1</text>
<text x="69.3" y="153.5">IRQR_1</text>
<text x="69.3" y="156">DA1_1</text>
<text x="119" y="156">PDIAG_1</text>
<text x="119" y="151">GND</text>
<text x="226" y="151">BD10</text>
<text x="226" y="153.5">BD12</text>
<text x="226" y="156">BD14</text>
<text x="253.3" y="156">BD15</text>
<text x="253.3" y="153.5">BD13</text>
<text x="253.3" y="151">BD11</text>
<text x="69.3" y="160.9">IDE_CS0_1</text>
<text x="69.3" y="158.5">DA0_1</text>
<text x="119" y="160.9">IDE_CS1_1</text>
<text x="119" y="158.5">DA2_1</text>
<text x="226" y="158.5">GND</text>
<text x="253.3" y="158.5">GND</text>
<text x="69.3" y="163.4">ACTIVE_1</text>
<text x="119" y="163.4">GND</text>
</g>
<g font-size="2.2" fill="#f00">
<text x="96.6" y="26.7">SLAVE</text>
<text x="94.1" y="111.2">MASTER</text>
</g>
</svg>
